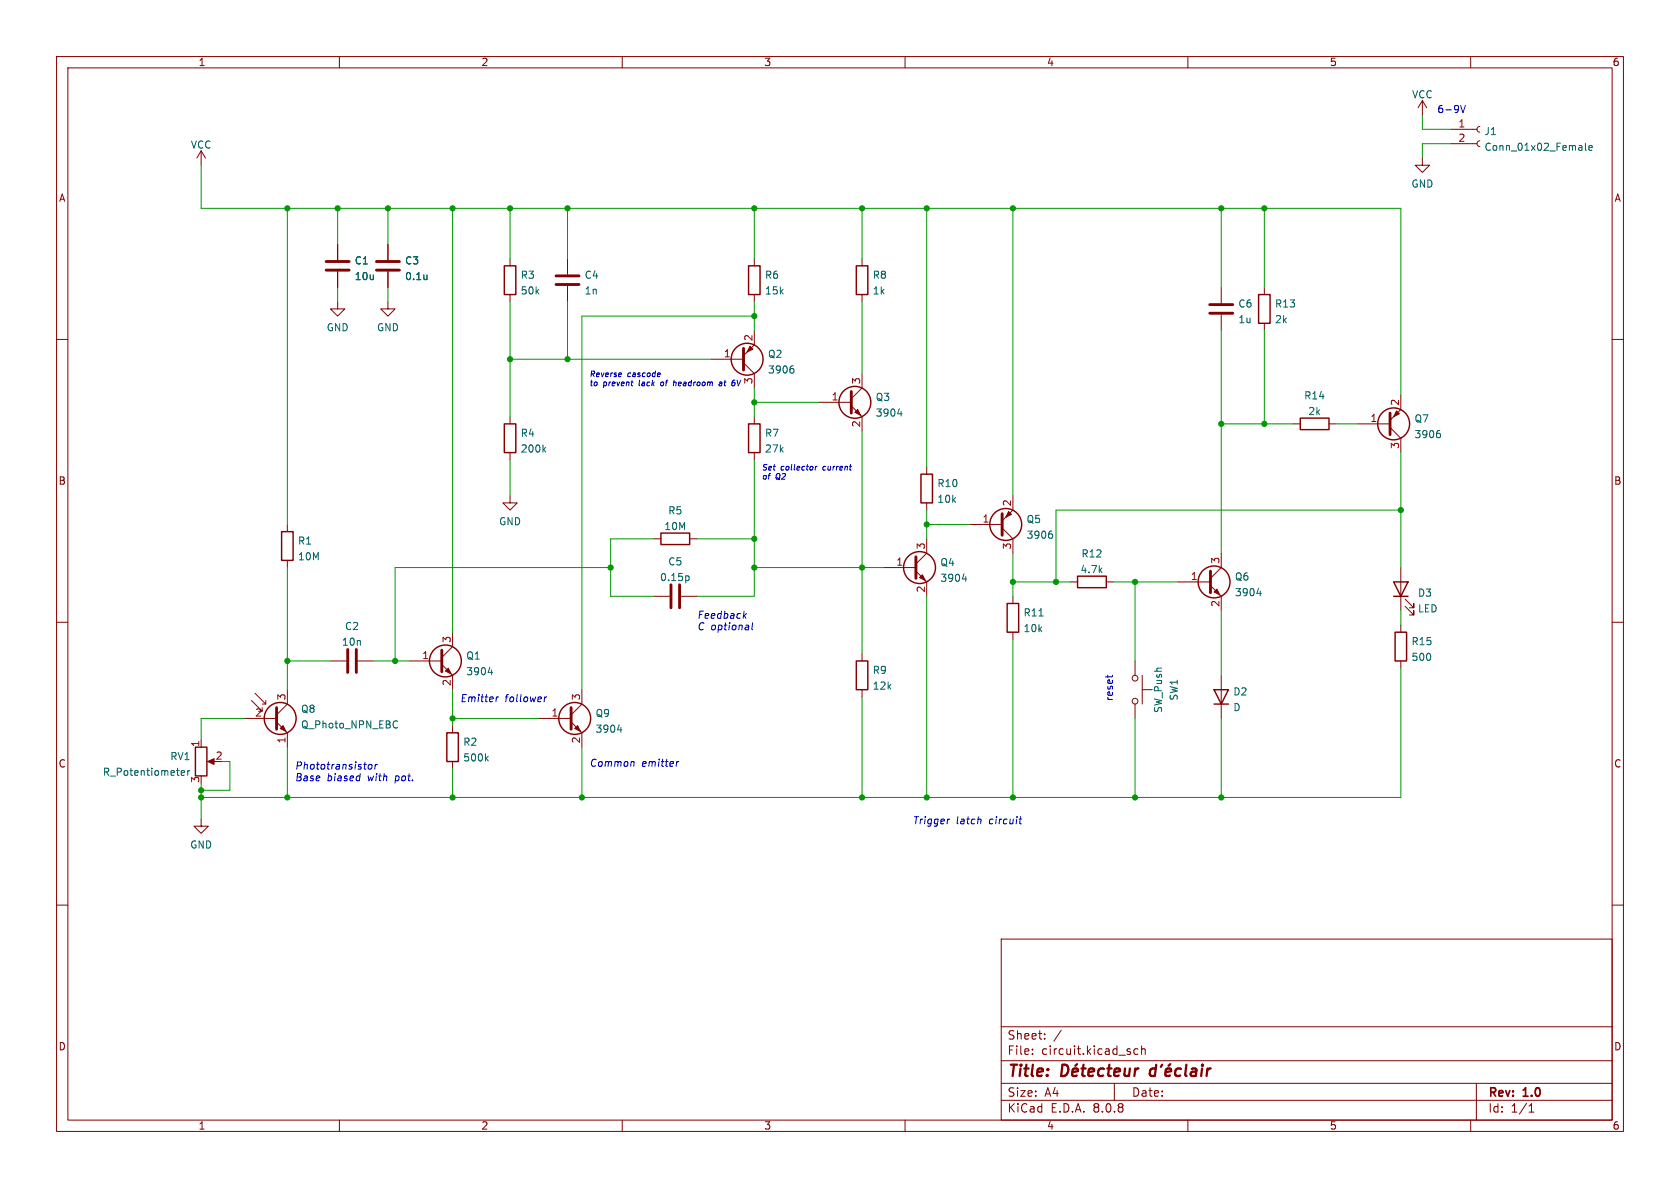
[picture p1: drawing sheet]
<svg xmlns="http://www.w3.org/2000/svg" width="297mm" height="210mm" viewBox="0 0 297 210" stroke-linecap="round" stroke-linejoin="round" font-family="sans-serif">
<g fill="none" stroke="#840000" stroke-width=".18">
<path d="M10 10h277v190h-277zM12 12h273v186h-273zM60 10v2M110 10v2M160 10v2M210 10v2M251.5 17.8l-.8 1.3M251.5 17.8v2.5M251.5 17.8l.7 1.3M260 10v2M35.6 26.7l-.8 1.2M35.6 26.7v2.5"/>
<path d="M35.6 26.7l.7 1.2M251.5 27.9v1.3h1.2l-1.2 1.3-1.3-1.3h1.3M256.5 25.4h4.6M256.5 22.9h4.6M261.6 24.9l-.3 .1-.2 .4 .2 .4 .3 .1M261.6 22.4l-.3 .1-.2 .4 .2 .3 .3 .2M59.7 53.3v1.3h1.3l-1.3 1.3-1.3-1.3h1.3M59.7 43.2v2.8M59.7 48v2.8M68.6 53.3v1.3h1.2l-1.2 1.3-1.3-1.3h1.3M68.6 43.2v2.8M68.6 48v2.8"/>
<path d="M90.2 45.7v1.3M90.2 52.1v1.2M100.3 45.7v2.8M100.3 50.5v2.8M133.3 58.4v2.6l-1.9 1.9M133.3 45.7v1.3M133.3 52.1v1.2M152.4 45.7v1.3M152.4 52.1v1.2M215.9 50.8v2.8M215.9 55.6v2.8M223.5 50.8v1.3"/>
<path d="M223.5 57.2v1.2M10 60h2M90.2 73.7v1.2M125.7 63.5h5.7M131.4 64.1l1.9 1.9v2.6M133.3 73.7v1.2M144.8 71.1h5.7M150.5 71.8l1.9 1.9v2.5M152.4 66v2.6l-1.9 1.9M228.6 74.9h1.3M234.9 74.9h1.3M240 74.9h5.7"/>
<path d="M245.7 75.6l1.9 1.9v2.5M247.6 69.9v2.5l-1.9 1.9M285 60h2M50.8 92.7v1.3M50.8 99.1v1.2M90.2 87.6v1.3h1.2l-1.2 1.3-1.3-1.3h1.3M90.2 80v1.3M115.6 95.3h1.2M121.9 95.3h1.3M133.3 80v1.3M163.8 95.3v2.5l-1.9 1.9M163.8 82.6v1.2"/>
<path d="M163.8 88.9v1.3M171.4 92.7h5.8M177.2 93.3l1.9 2v2.5M179.1 87.6v2.6l-1.9 1.9M215.9 97.8v2.5l-1.9 1.9M10 110h2M58.4 116.8h2.8M63.2 116.8h2.8M72.4 116.8h5.7M78.1 117.5l1.9 1.9v2.5M80 111.8v2.5l-1.9 1.9M115.6 105.4h2.8"/>
<path d="M120.4 105.4h2.8M152.4 115.6v1.2M156.2 100.3h5.7M161.9 101l1.9 1.9v2.5M179.1 105.4v1.3M179.1 111.8v1.2M189.2 102.9h1.3M195.6 102.9h1.2M200.7 116.8v2.6M201.9 119.4v5.1M208.3 102.9h5.7M214 103.5l1.9 1.9v2.6"/>
<path d="M215.9 119.4v7.6M247.6 100.3v7.7M247.6 110.5v1.3M247.6 116.8v1.3M248.4 107.2l1.5 1.5v-.7v.7h-.7M248.4 105.9l1.5 1.5v-.7v.7h-.7M285 110h2M35.6 130.8v1.3M37.1 134.6h1M43.2 127h5.7M44.4 123.8l2 1.9v-.6M45.1 122.6l1.9 1.9v-.7"/>
<path d="M46.4 124.5h.6M48.9 127.6l1.9 1.9v2.6M50.8 121.9v2.6l-1.9 1.9M80 128.3v1.2M80 134.6v1.3M95.2 127h5.8M101 127.6l1.9 1.9v2.6M102.9 121.9v2.6l-1.9 1.9M152.4 121.9v1.3M200.7 124.5v2.5M201.9 121.9h1.8M35.6 144.8v1.3h1.2l-1.2 1.2-1.3-1.2h1.3"/>
<path d="M10 160h2M177 166h108v32h-108zM285 160h2M60 198v2M110 198v2M160 198v2M177 194.5h108M177 191.5h108M177 187.5h108M177 181.5h108M182.5 186.3v.1M182.5 185.5v.1"/>
<path d="M184.7 183.6v.1M184.7 182.8v.1M187.6 182.1l-1.3 2M197 191.5v3M201.2 185.5l-.5-.1-.2 .3v.4l.1 .2h.6M201.8 185.5l.2-.1 .4 .1 .1 .9M201.8 184.9v1.5M210 198v2M260 198v2M261 191.5v6.5M270.3 196.6h.9M270.3 195.5l.4-.4v1.5"/>
<circle cx="200.7" cy="119.9" r=".51"/>
<circle cx="200.7" cy="124" r=".51"/>
</g>
<g fill="none" stroke="#840000" stroke-width=".4">
<path d="M187.8 188.2h.5a1.08 1.08 0 0 1 .6 1.1 1.08 1.08 0 0 1-.8 .9h-.5zM189.6 189.5l1-.1-.1-.4-.2-.1-.6 .1-.2 .9 .3 .3 .6-.1M190.4 188.1l-.3 .3M191.2 188.9h.7M191.6 188.2l-.3 1.7 .1 .2 .4 .1M192.4 189.5l1-.1v-.4l-.2-.1-.6 .1-.2 .9 .2 .3 .6-.1M195.2 189a.66 .66 0 0 0-1 .3l-.1 .5 .2 .3 .1 .1 .6-.1M195.8 188.9h.7M196.1 188.2l-.2 1.7 .1 .2 .3 .1M197 189.5l1-.1-.1-.4-.1-.1-.6 .1-.2 .9 .2 .3 .6-.1M198.9 188.9l-.1 1.2a.57 .57 0 0 0 .8-.1M199.8 188.9l-.2 1.3"/>
<path d="M200.7 188.9l-.2 1.3M201.3 188.9l-.4 .1-.2 .3M204.3 189a.66 .66 0 0 0-1 .3v.5l.1 .3 .2 .1 .6-.1M204.4 188.2l-.2 2M205.5 188.2l-.3 .4M206.1 189.5l.9-.1v-.4l-.2-.1-.6 .1-.2 .9 .3 .3 .5-.1M206.9 188.1l-.3 .3M208.8 189a.66 .66 0 0 0-1 .3l-.1 .5 .2 .3 .2 .1 .5-.1M209.7 188.2l-.2 1.7 .3 .3M210.7 189l.2-.1 .6 .1-.1 1.2M211.5 189.4h-.7a.4 .4 0 0 0-.3 .4 .4 .4 0 0 0 .2 .4l.7-.1M212.5 188.9l-.2 1.3"/>
<path d="M212.6 188.2v.2M212.6 188.2l-.1 .1 .1 .1M212.6 188.2l.1 .1-.1 .1M213.5 188.9l-.2 1.3M214 188.9l-.4 .1-.2 .3"/>
</g>
<g fill="none" stroke="#840000" stroke-width=".25">
<path d="M89.2 47h2v5.1h-2zM132.3 47h2.1v5.1h-2.1zM151.4 47h2v5.1h-2zM222.5 52.1h2v5.1h-2zM89.2 74.9h2v5.1h-2zM132.3 74.9h2.1v5.1h-2.1zM229.9 73.9h5v2h-5zM49.8 94h2v5.1h-2zM116.8 94.2h5.1v2.1h-5.1zM162.8 83.8h2v5.1h-2zM151.4 116.8h2v5.1h-2zM178.1 106.7h2v5.1h-2z"/>
<path d="M190.5 101.9h5.1v2h-5.1zM246.4 102.9h2.5l-1.3 2.5zM246.4 105.4h2.5M246.6 111.8h2.1v5h-2.1zM34.5 132.1h2.1v5.1h-2.1zM79 129.5h2v5.1h-2zM214.6 121.9h2.6l-1.3 2.6zM214.6 124.5h2.6"/>
<circle cx="132.1" cy="63.5" r="2.82"/>
<circle cx="151.1" cy="71.1" r="2.82"/>
<circle cx="246.4" cy="74.9" r="2.82"/>
<circle cx="177.8" cy="92.7" r="2.82"/>
<circle cx="78.7" cy="116.8" r="2.82"/>
<circle cx="162.6" cy="100.3" r="2.82"/>
<circle cx="214.6" cy="102.9" r="2.82"/>
<circle cx="49.5" cy="127" r="2.82"/>
<circle cx="101.6" cy="127" r="2.82"/>
</g>
<g fill="none" stroke="#006464" stroke-width=".18">
<path d="M280.3 25.3v1.1l.2 .2M280.9 26.2l.6-.2-.1-.2-.3-.1-.2 .2v.6h.5M75.5 48.6v.8M75.5 49.3l-.1 .1M96.1 79.4l.4 .5M96.5 79.1l-.5 .5M140 64.7h.2M140.1 65.2l.3 .2v.3l-.3 .2M158.7 73.1h.8M159.3 72.7v.9M254.3 76.1h.2M254.4 76.6l.3 .2v.3l-.3 .3"/>
<path d="M185.7 93.9h.3M185.8 94.4l.3 .2v.3l-.3 .3M86.3 118.9h.8M86.9 118.4v.9M121.3 101.8l.4 .1 .1 .1v.5l-.5 .1M170.1 102.4h.8M170.7 101.9v.9M183.7 108.9h.7M222.2 104.9h.8M222.8 104.5v.8M32 136.6l.6-.1v-.2l-.4-.1-.2 .2 .1 .6h.5M33.2 136.2v.9"/>
<path d="M33.5 136.2l-.3 .3M69.9 127.4l.4 .1M70.3 128.6l-.4 .1M86 134l.3 .5M86.3 133.7l-.5 .5M109.2 129h.7M109.8 128.6v.8"/>
</g>
<g fill="none" stroke="#840000" stroke-width=".51">
<path d="M57.7 46.2h4M57.7 47.8h4M66.5 46.2h4.1M66.5 47.8h4.1M98.3 48.8h4.1M98.3 50.3h4.1M213.9 53.8h4M213.9 55.4h4M131.4 61.6v3.8M150.5 69.2v3.8M245.7 73v3.8M161.9 98.4v3.8"/>
<path d="M177.2 90.8v3.8M61.5 114.8v4.1M63 114.8v4.1M78.1 114.9v3.8M118.6 103.4v4M120.1 103.4v4M214 101v3.8M48.9 125.1v3.8M101 125.1v3.8"/>
</g>
<g fill="#840000" stroke="#840000" stroke-width=".18">
<path d="M101.6 128.8l.5-.5 .5 1z"/>
<path d="M178.3 90.4l.5 .5-1 .5z"/>
<path d="M162.6 102.1l.5-.5 .5 1z"/>
<path d="M151.1 72.9l.5-.5 .5 1z"/>
<path d="M49.5 128.8l.5-.5 .5 1z"/>
<path d="M132.6 61.2l.5 .5-1 .5z"/>
<path d="M36.7 134.6l1.1-.5v1z"/>
<path d="M246.9 72.6l.5 .6-1 .5z"/>
<path d="M214.6 104.6l.5-.5 .5 1.1z"/>
<path d="M78.7 118.6l.5-.5 .6 1z"/>
</g>
<g fill="none" stroke="#0000c2" stroke-width=".18">
<path d="M258.2 18.6l.4 1.3 .5-1.3M109.8 66l.1 .2-.5 .1M111.6 67.5h.3M116.6 65.9l.1 .3-.5 .1M116.9 67.6l-.1 .4 .1 .2M119.2 67.2l-.2 1M119.4 67.5l-.3 .1M127.2 67.6h.4v.6M127.6 67.8l-.4 .1-.1 .2 .1 .1h.4M129.7 67.2h.2M129.8 67.6l.2 .2-.1 .3M144.2 82.4l-.1 .7"/>
<path d="M144.5 82.4l-.3 .2M131.6 108.8l.3 .5M132 108.5l-.6 .4M133.1 110.1l-.2 1.1 .2 .1M195.8 119.4v.4M196.7 119.4l-.1 .2M64.3 135.1h.5M65.2 135.2l.2-.1 .3 .1v.5l-.1 .2-.3 .1-.2-.1zM66.4 135.1l-.1 .9M66.7 135.1l-.4 .3M87.8 123.2l-.1 .8M88.1 123.2l-.4 .2"/>
<path d="M96.3 123.2l-.1 .8M96.7 123.2l-.4 .2M112 134.6l.1 .2-.1 .7M120 134.6l-.4 .3M167.9 144.8l-.3 .1M173.3 144.8l.1 .2v.6M180.2 144.8h.5M180.3 145.6h.3M180.4 144.4l-.1 1.1"/>
</g>
<g fill="none" stroke="#009600" stroke-width=".18">
<path d="M35.6 29.2v7.6h212v33.1M50.8 36.8v55.9M59.7 36.8v6.4M68.6 36.8v6.4M80 36.8v75M90.2 36.8v8.9M100.3 36.8v8.9M133.3 36.8v8.9M152.4 36.8v8.9M163.8 36.8v45.8M179.1 36.8v50.8M215.9 36.8v14"/>
<path d="M223.5 36.8v14M251.5 20.3v2.6h5M256.5 25.4h-5v2.5M59.7 50.8v2.5M68.6 50.8v2.5M90.2 53.3v20.4M100.3 53.3v10.2M133.3 55.9h-30.4v66M133.3 53.3v5.1M152.4 53.3v12.7M215.9 58.4v39.4M223.5 58.4v16.5"/>
<path d="M90.2 63.5h35.5M133.3 68.6v5.1M133.3 71.1h11.5M152.4 76.2v39.4M215.9 74.9h12.7M236.2 74.9h3.8M90.2 81.3v6.3M115.6 95.3h-7.7v10.1h7.7M123.2 95.3h10.1M133.3 81.3v24.1h-10.1M163.8 90.2v5.1M163.8 92.7h7.6"/>
<path d="M179.1 97.8v7.6M247.6 80v20.3M247.6 90.2h-60.9v12.7M50.8 116.8h7.6M50.8 100.3v21.6M66 116.8h6.4M107.9 100.3h-38.1v16.5M133.3 100.3h22.9M163.8 105.4v35.6M179.1 113v28M179.1 102.9h10.1M196.8 102.9h11.5"/>
<path d="M200.7 102.9v13.9M215.9 108v11.4M247.6 118.1v22.9h-212M247.6 108v2.5M35.6 138.4v6.4M39.4 134.6h1.2v5.1h-5M43.2 127h-7.6v3.8M50.8 132.1v8.9M80 127h15.2M80 121.9v6.4M80 135.9v5.1M102.9 132.1v8.9"/>
<path d="M152.4 123.2v17.8M200.7 127v14M215.9 127v14"/>
</g>
<g fill="#009600" stroke="#009600" stroke-width=".18">
<circle cx="179.1" cy="141" r=".46"/>
<circle cx="179.1" cy="102.9" r=".46"/>
<circle cx="186.7" cy="102.9" r=".46"/>
<circle cx="152.4" cy="100.3" r=".46"/>
<circle cx="200.7" cy="102.9" r=".46"/>
<circle cx="152.4" cy="141" r=".46"/>
<circle cx="163.8" cy="141" r=".46"/>
<circle cx="100.3" cy="36.8" r=".46"/>
<circle cx="90.2" cy="36.8" r=".46"/>
<circle cx="50.8" cy="36.8" r=".46"/>
<circle cx="80" cy="36.8" r=".46"/>
<circle cx="68.6" cy="36.8" r=".46"/>
<circle cx="59.7" cy="36.8" r=".46"/>
<circle cx="50.8" cy="141" r=".46"/>
<circle cx="80" cy="127" r=".46"/>
<circle cx="35.6" cy="141" r=".46"/>
<circle cx="35.6" cy="139.7" r=".46"/>
<circle cx="102.9" cy="141" r=".46"/>
<circle cx="80" cy="141" r=".46"/>
<circle cx="50.8" cy="116.8" r=".46"/>
<circle cx="223.5" cy="74.9" r=".46"/>
<circle cx="215.9" cy="74.9" r=".46"/>
<circle cx="223.5" cy="36.8" r=".46"/>
<circle cx="200.7" cy="141" r=".46"/>
<circle cx="215.9" cy="141" r=".46"/>
<circle cx="247.6" cy="90.2" r=".46"/>
<circle cx="215.9" cy="36.8" r=".46"/>
<circle cx="69.8" cy="116.8" r=".46"/>
<circle cx="133.3" cy="71.1" r=".46"/>
<circle cx="133.3" cy="55.9" r=".46"/>
<circle cx="133.3" cy="100.3" r=".46"/>
<circle cx="133.3" cy="95.3" r=".46"/>
<circle cx="100.3" cy="63.5" r=".46"/>
<circle cx="90.2" cy="63.5" r=".46"/>
<circle cx="107.9" cy="100.3" r=".46"/>
<circle cx="179.1" cy="36.8" r=".46"/>
<circle cx="163.8" cy="36.8" r=".46"/>
<circle cx="133.3" cy="36.8" r=".46"/>
<circle cx="152.4" cy="36.8" r=".46"/>
<circle cx="163.8" cy="92.7" r=".46"/>
</g>
<text font-size="2.8" fill="#840000" x="178" y="190.9">Title:</text>
<g font-size="2.1" fill="#840000">
<text x="178" y="184">Sheet:</text>
<text x="178" y="186.7">File:</text>
<text x="184.1" y="186.7">circuit.kicad_sch</text>
<text x="178" y="196.9">KiCad</text>
<text x="178" y="194.1">Size:</text>
<text x="184.7" y="194.1">A4</text>
<text x="185.7" y="196.9">E.D.A.</text>
<text x="193.3" y="196.9">8.0.8</text>
<text x="200" y="194.1">Date:</text>
<text x="263" y="194.3">Rev:</text>
<text x="263" y="196.9">Id:</text>
<text x="267.1" y="196.9">1/1</text>
<text x="269.4" y="194.3">1.0</text>
</g>
<g font-size="1.8" fill="#840000">
<text x="35" y="11.9">1</text>
<text x="85" y="11.9">2</text>
<text x="135" y="11.9">3</text>
<text x="185" y="11.9">4</text>
<text x="235" y="11.9">5</text>
<text x="285" y="11.9">6</text>
<text x="10.3" y="35.9">A</text>
<text x="285.3" y="35.9">A</text>
<text x="10.3" y="85.9">B</text>
<text x="285.3" y="85.9">B</text>
<text x="10.3" y="135.9">C</text>
<text x="285.3" y="135.9">C</text>
<text x="10.3" y="185.9">D</text>
<text x="285.3" y="185.9">D</text>
<text x="35" y="199.9">1</text>
<text x="85" y="199.9">2</text>
<text x="135" y="199.9">3</text>
<text x="185" y="199.9">4</text>
<text x="235" y="199.9">5</text>
<text x="285" y="199.9">6</text>
</g>
<g font-size="1.8" fill="#006464">
<text x="249.5" y="17.6">VCC</text>
<text x="33.6" y="26.5">VCC</text>
<text x="262.3" y="24.1">J1</text>
<text x="262.3" y="26.9">Conn_01x02_Female</text>
<text x="249.4" y="33.4">GND</text>
<text x="62.6" y="46.9">C1</text>
<text x="71.5" y="46.9">C3</text>
<text x="62.6" y="49.7">10u</text>
<text x="71.5" y="49.7">0.1u</text>
<text x="92" y="49.5">R3</text>
<text x="92" y="52.3">50k</text>
<text x="103.3" y="49.5">C4</text>
<text x="103.3" y="52.3">1n</text>
<text x="135.1" y="49.5">R6</text>
<text x="135.1" y="52.3">15k</text>
<text x="154.2" y="49.5">R8</text>
<text x="154.2" y="52.3">1k</text>
<text x="57.7" y="58.8">GND</text>
<text x="66.5" y="58.8">GND</text>
<text x="218.8" y="54.6">C6</text>
<text x="218.8" y="57.3">1u</text>
<text x="225.3" y="54.6">R13</text>
<text x="225.3" y="57.3">2k</text>
<text x="135.7" y="63.5">Q2</text>
<text x="135.7" y="66.2">3906</text>
<text x="154.7" y="71.1">Q3</text>
<text x="230.5" y="70.8">R14</text>
<text x="92" y="77.4">R4</text>
<text x="135.1" y="77.4">R7</text>
<text x="154.7" y="73.9">3904</text>
<text x="231.2" y="73.6">2k</text>
<text x="250" y="74.9">Q7</text>
<text x="250" y="77.7">3906</text>
<text x="92" y="80.2">200k</text>
<text x="135.1" y="80.2">27k</text>
<text x="165.6" y="89.1">10k</text>
<text x="165.6" y="86.3">R10</text>
<text x="88.1" y="93.1">GND</text>
<text x="117.3" y="93.9">10M</text>
<text x="118" y="91.1">R5</text>
<text x="181.4" y="92.7">Q5</text>
<text x="181.4" y="95.4">3906</text>
<text x="52.6" y="96.5">R1</text>
<text x="52.6" y="99.3">10M</text>
<text x="118" y="100.1">C5</text>
<text x="166.2" y="100.3">Q4</text>
<text x="190.9" y="101.5">4.7k</text>
<text x="191.1" y="98.8">R12</text>
<text x="116.6" y="102.9">0.15p</text>
<text x="166.2" y="103.1">3904</text>
<text x="218.2" y="102.8">Q6</text>
<text x="218.2" y="105.6">3904</text>
<text x="250.6" y="105.7">D3</text>
<text x="60.9" y="111.6">C2</text>
<text x="180.9" y="112">10k</text>
<text x="180.9" y="109.2">R11</text>
<text x="250.6" y="108.5">LED</text>
<text x="60.3" y="114.4">10n</text>
<text x="82.3" y="116.8">Q1</text>
<text x="82.3" y="119.6">3904</text>
<text x="154.2" y="119.3">R9</text>
<text x="249.4" y="117">500</text>
<text x="249.4" y="114.3">R15</text>
<text x="154.2" y="122.1">12k</text>
<text x="208.4" y="124" transform="rotate(-90 208.4 124)">SW1</text>
<text x="217.9" y="123.1">D2</text>
<text x="217.9" y="125.9">D</text>
<text x="53.1" y="126.2">Q8</text>
<text x="53.1" y="129">Q_Photo_NPN_EBC</text>
<text x="105.2" y="127">Q9</text>
<text x="105.2" y="129.7">3904</text>
<text x="205.6" y="126.1" transform="rotate(-90 205.6 126.1)">SW_Push</text>
<text x="18.1" y="137.4">R_Potentiometer</text>
<text x="30" y="134.6">RV1</text>
<text x="81.8" y="132">R2</text>
<text x="81.8" y="134.8">500k</text>
<text x="33.5" y="150.2">GND</text>
</g>
<g font-size="1.8" fill="#0000c2">
<text x="254" y="20.1">6-9V</text>
<text x="123.2" y="109.5">Feedback</text>
<text x="123.2" y="111.5">C optional</text>
<text x="81.3" y="124.2">Emitter</text>
<text x="89.2" y="124.2">follower</text>
<text x="196.8" y="124.1" transform="rotate(-90 196.8 124.1)">reset</text>
<text x="52.1" y="136.1">Phototransistor</text>
<text x="104.1" y="135.6">Common</text>
<text x="113.4" y="135.6">emitter</text>
<text x="52.1" y="138.2">Base</text>
<text x="57.8" y="138.2">biased</text>
<text x="65.1" y="138.2">with</text>
<text x="70.1" y="138.2">pot.</text>
<text x="161.3" y="145.8">Trigger</text>
<text x="169" y="145.8">latch</text>
<text x="174.9" y="145.8">circuit</text>
</g>
<g font-size="1.8" fill="#a90000">
<text x="257.7" y="22.6">1</text>
<text x="257.7" y="25.1">2</text>
<text x="127.9" y="63.2">1</text>
<text x="133.1" y="60.4" transform="rotate(-90 133.1 60.4)">2</text>
<text x="133.1" y="68" transform="rotate(-90 133.1 68)">3</text>
<text x="146.9" y="70.9">1</text>
<text x="152.1" y="68" transform="rotate(-90 152.1 68)">3</text>
<text x="247.4" y="71.8" transform="rotate(-90 247.4 71.8)">2</text>
<text x="152.1" y="75.6" transform="rotate(-90 152.1 75.6)">2</text>
<text x="242.2" y="74.7">1</text>
<text x="247.4" y="79.4" transform="rotate(-90 247.4 79.4)">3</text>
<text x="178.8" y="89.6" transform="rotate(-90 178.8 89.6)">2</text>
<text x="173.6" y="92.5">1</text>
<text x="158.4" y="100.1">1</text>
<text x="163.6" y="97.2" transform="rotate(-90 163.6 97.2)">3</text>
<text x="178.8" y="97.2" transform="rotate(-90 178.8 97.2)">3</text>
<text x="215.6" y="99.8" transform="rotate(-90 215.6 99.8)">3</text>
<text x="163.6" y="104.8" transform="rotate(-90 163.6 104.8)">2</text>
<text x="210.4" y="102.6">1</text>
<text x="215.6" y="107.4" transform="rotate(-90 215.6 107.4)">2</text>
<text x="79.8" y="113.7" transform="rotate(-90 79.8 113.7)">3</text>
<text x="74.5" y="116.6">1</text>
<text x="50.5" y="123.9" transform="rotate(-90 50.5 123.9)">3</text>
<text x="79.8" y="121.4" transform="rotate(-90 79.8 121.4)">2</text>
<text x="102.6" y="123.9" transform="rotate(-90 102.6 123.9)">3</text>
<text x="45" y="126.7">2</text>
<text x="50.5" y="131.5" transform="rotate(-90 50.5 131.5)">1</text>
<text x="97.4" y="126.7">1</text>
<text x="102.6" y="131.5" transform="rotate(-90 102.6 131.5)">2</text>
<text x="35.3" y="132.2" transform="rotate(-90 35.3 132.2)">1</text>
<text x="38" y="134.4">2</text>
<text x="35.3" y="138.5" transform="rotate(-90 35.3 138.5)">3</text>
</g>
<g font-size="1.4" fill="#0000c2">
<text x="104.1" y="66.7">Reverse</text>
<text x="104.1" y="68.3">to</text>
<text x="106.6" y="68.3">prevent</text>
<text x="110.9" y="66.7">cascode</text>
<text x="113.1" y="68.3">lack</text>
<text x="117.2" y="68.3">of</text>
<text x="119.7" y="68.3">headroom</text>
<text x="128.1" y="68.3">at</text>
<text x="130.6" y="68.3">6V</text>
<text x="134.6" y="83.2">Set</text>
<text x="138" y="83.2">collector</text>
<text x="145.7" y="83.2">current</text>
<text x="134.6" y="84.8">of</text>
<text x="137.1" y="84.8">Q2</text>
</g>
</svg>
